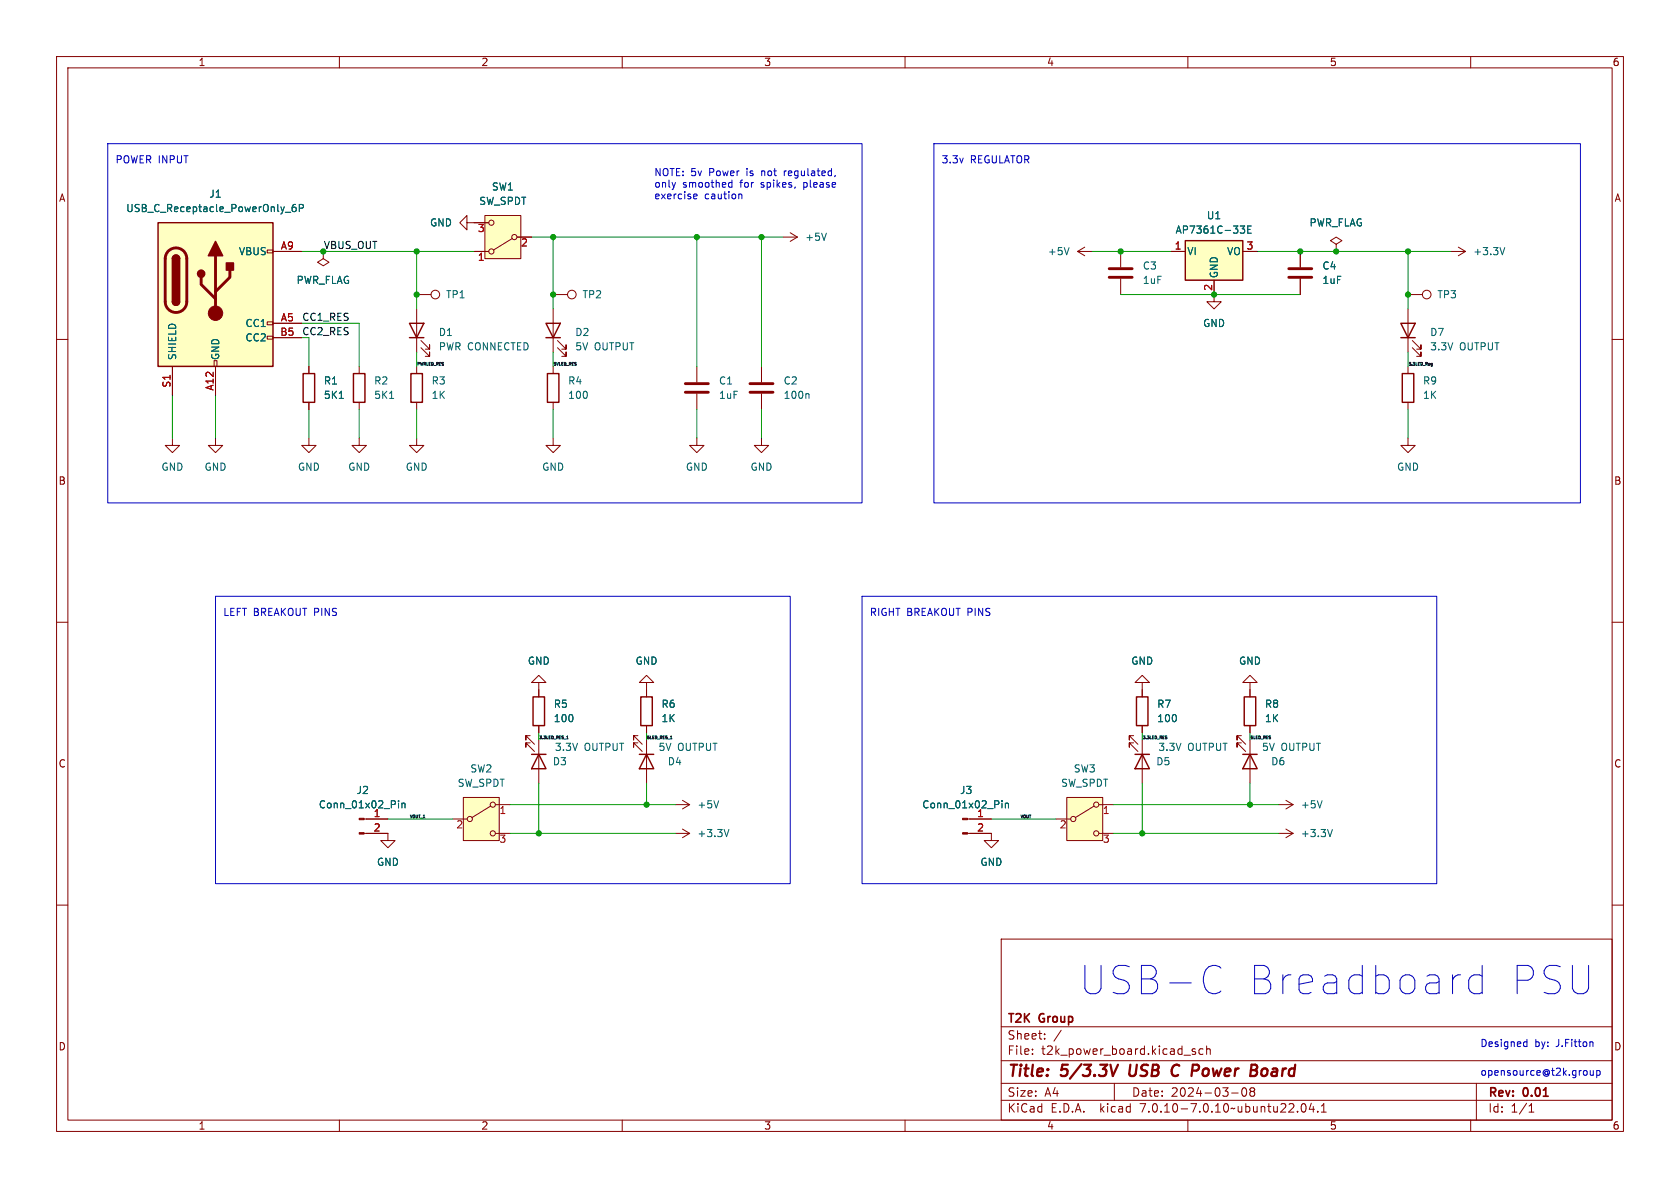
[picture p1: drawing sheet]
<svg xmlns="http://www.w3.org/2000/svg" width="297mm" height="210mm" viewBox="0 0 297 210" stroke-linecap="round" stroke-linejoin="round" font-family="sans-serif">
<g fill="none" stroke="#840000" stroke-width=".18">
<path d="M10 10h277v190h-277zM12 12h273v186h-273zM60 10v2M110 10v2M160 10v2M210 10v2M260 10v2M82.5 39.4v-1.3l-1.2 1.3 1.2 1.2v-1.2h3.9M85.7 38.1h6.4v7.6h-6.4zM10 60h2M47.2 59.4h1.1v.5h-1.1zM47.2 56.9h1.1v.5h-1.1z"/>
<path d="M47.2 44.2h1.1v.5h-1.1zM48.3 44.5h5M48.3 57.2h5M48.3 59.7h5M57.1 44.5v1.2l1.1 .7-1.1 .6-1-.6 1-.7M73.7 52.1h2.5M73.7 54.6v7.6M83.8 44.5h2.6M90.6 42.2l-3.4 2M91.4 41.9h2.6M97.8 52.1h2.5M97.8 54.6v7.6"/>
<path d="M138.4 41.9h2.6M139.7 41.1l1.3 .8M141 41.9l-1.3 .8M190.5 44.5h2.5M190.5 44.5l1.3 .7M191.8 43.7l-1.3 .8M198.1 44.5v2.7M198.1 49.3v2.8M207 44.5h2.5M214.6 49.5v3.8h1.3l-1.3 1.3-1.2-1.3h1.2M219.7 44.5h2.5M229.9 44.5v2.7"/>
<path d="M229.9 49.3v2.8M236.2 43.2l1-.7-1-.6-1 .6 1 .7v1.3M236.2 44.5h.1M248.9 52.1h2.6M248.9 54.6v7.6M256.5 44.5h2.6M257.8 43.7l1.3 .8M259.1 44.5l-1.3 .7M285 60h2M30.5 77.5v1.2h1.2l-1.2 1.3-1.3-1.3h1.3M30.5 64.8v5.1M37.8 63.8h.6v1h-.6z"/>
<path d="M38.1 77.5v1.2h1.3l-1.3 1.3-1.3-1.3h1.3M38.1 64.8v5.1M54.6 77.5v1.2h1.3l-1.3 1.3-1.3-1.3h1.3M54.6 64.8v1.2M54.6 71.1v1.3M63.5 77.5v1.2h1.3l-1.3 1.3-1.3-1.3h1.3M63.5 64.8v1.2M63.5 71.1v1.3M73.7 77.5v1.2h1.2l-1.2 1.3-1.3-1.3h1.3M73.7 64.8v1.2M73.7 71.1v1.3M74.4 61.5l1.5 1.5v-.8v.8h-.7"/>
<path d="M74.4 60.2l1.5 1.5v-.7v.7h-.7M97.8 77.5v1.2h1.3l-1.3 1.3-1.3-1.3h1.3M97.8 64.8v1.2M97.8 71.1v1.3M98.6 61.5l1.5 1.5v-.8v.8h-.8M98.6 60.2l1.5 1.5v-.7v.7h-.8M123.2 77.5v1.2h1.3l-1.3 1.3-1.3-1.3h1.3M123.2 64.8v2.8M123.2 69.6v2.8M134.6 77.5v1.2h1.3l-1.3 1.3-1.3-1.3h1.3M134.6 64.8v2.8M134.6 69.6v2.8"/>
<path d="M248.9 77.5v1.2h1.3l-1.3 1.3-1.3-1.3h1.3M248.9 64.8v1.2M248.9 71.1v1.3M249.7 61.5l1.5 1.5v-.8v.8h-.8M249.7 60.2l1.5 1.5v-.7v.7h-.8M10 110h2M285 110h2M93.7 130h-.7v.8v-.8l1.5 1.6M93.7 131.3h-.7v.8v-.8l1.5 1.5M95.2 120.7h1.3l-1.3-1.3-1.2 1.3h1.2v2.5M95.2 128.3v1.2M95.2 130.8v7.6"/>
<path d="M112.8 130h-.8v.8v-.8l1.5 1.6M112.8 131.3h-.8v.8v-.8l1.5 1.5M114.3 120.7h1.3l-1.3-1.3-1.3 1.3h1.3v2.5M114.3 128.3v1.2M114.3 130.8v7.6M200.4 130h-.8v.8v-.8l1.6 1.6M200.4 131.3h-.8v.8v-.8l1.6 1.5M201.9 120.7h1.3l-1.3-1.3-1.2 1.3h1.2v2.5M201.9 128.3v1.2M201.9 130.8v7.6M219.5 130h-.8v.8v-.8l1.5 1.6M219.5 131.3h-.8v.8v-.8l1.5 1.5"/>
<path d="M221 120.7h1.2l-1.2-1.3-1.3 1.3h1.3v2.5M221 128.3v1.2M221 130.8v7.6M10 160h2M64.4 147.3h4.2v1.3h1.2l-1.2 1.3-1.3-1.3h1.3M64.4 144.8h4.2M80 144.8h2.5M81.9 141h6.4v7.6h-6.4zM86.7 142.5l-3.3 2M87.6 147.3h2.6M87.6 142.2h2.6M119.4 147.3h2.5"/>
<path d="M119.4 142.2h2.5M120.6 141.5l1.3 .7M120.6 146.6l1.3 .7M121.9 142.2l-1.3 .8M121.9 147.3l-1.3 .8M171 147.3h4.3v1.3h1.2l-1.2 1.3-1.3-1.3h1.3M171 144.8h4.3M186.7 144.8h2.5M188.6 141h6.3v7.6h-6.3zM193.4 142.5l-3.3 2M194.3 147.3h2.5M194.3 142.2h2.5"/>
<path d="M226.1 147.3h2.5M226.1 142.2h2.5M227.3 141.5l1.3 .7M227.3 146.6l1.3 .7M228.6 142.2l-1.3 .8M228.6 147.3l-1.3 .8M285 160h2M177 166h108v32h-108zM60 198v2M110 198v2M160 198v2M177 194.5h108"/>
<path d="M177 191.5h108M177 187.5h108M177 181.5h108M182.5 186.3v.1M182.5 185.5v.1M184.7 183.6v.1M184.7 182.8v.1M187.6 182.1l-1.3 2M197 191.5v3M210 198v2M211.3 185.5l-.3-.1-.3 .2 .1 .2 .5 .2v.3h-.6M212.7 185.5l-.5-.1-.2 .3v.4l.1 .2h.6"/>
<path d="M213.3 185.5l.2-.1 .4 .1 .1 .9M213.3 184.9v1.5M217.7 193.2h1.2M219.7 192.4l.2-.1a.81 .81 0 0 1 .6 .6 .81 .81 0 0 1-.3 .8l-.2 .1a.81 .81 0 0 1-.3-1.4zM221.2 192.9l-.2-.2 .2-.4 .5 .1 .1 .2-.3 .3M221.2 192.9l-.2 .3v.3l.2 .3 .5-.1 .1-.2-.1-.4-.2-.2M221.2 192.9h.3M229.4 196.5v.1M230.2 195.2l.2-.1a.81 .81 0 0 1 .6 .6 .81 .81 0 0 1-.3 .8l-.2 .1a.81 .81 0 0 1-.3-1.4zM231.8 195l-.3 1.1h.9M232.2 195.6v1M233 196.5v.1"/>
<path d="M233.6 196.6h.9M233.6 195.5l.4-.4v1.5M260 198v2M261 191.5v6.5M270.3 196.6h.9M270.3 195.5l.4-.4v1.5"/>
<circle cx="86.9" cy="39.4" r=".46"/>
<circle cx="77" cy="52.1" r=".76"/>
<circle cx="86.9" cy="44.5" r=".46"/>
<circle cx="90.9" cy="41.9" r=".46"/>
<circle cx="101.1" cy="52.1" r=".76"/>
<circle cx="252.2" cy="52.1" r=".76"/>
<circle cx="83.1" cy="144.8" r=".46"/>
<circle cx="87.1" cy="142.2" r=".46"/>
<circle cx="87.1" cy="147.3" r=".46"/>
<circle cx="189.7" cy="144.8" r=".46"/>
<circle cx="193.8" cy="142.2" r=".46"/>
<circle cx="193.8" cy="147.3" r=".46"/>
</g>
<path d="M197.6 188.2l-.9 2M199.8 188.2l-.2 1.6 .4 .4M207.4 190.1l.3 .1 .5-.1M208.1 188.2l-.5 .1-.2 .2M211.9 188.4v.5M223.8 188.9a.62 .62 0 0 0-.8 .4v.7l.3 .2h.3" fill="none" stroke="#840000" stroke-width=".4"/>
<g fill="none" stroke="#006464" stroke-width=".18">
<path d="M50.4 37.5h1M52.3 36.1l-.4 .1a.86 .86 0 0 0 0 1.2l.4-.1 .1-.4-.3-.3-.3 .1-.2 .2M52.9 36.8l.6-.1 .1-.1v-.3l-.7-.2v1.3M219.3 39.9h.7l-.4 .5 .4 .2v.4l-.2 .2h-.4M221.2 39.9h-.6v1.3h.6M146.1 41.2l-.4 1.3M189 43.8l-.4 1.2M220.6 40.6h.4M266 43.8l-.4 1.2M60 70.4h.7M68.9 70.4h.7M142.8 69.6l.2 .2v.6"/>
<path d="M70.5 141.5v.2M70.5 142v.8M71.1 142.1l.1-.1h.3l.1 .8M71.1 142v.8M127.1 141.5l-.5 1.3M128.9 146.6l-.5 1.3M177.1 141.5v.2M177.1 142v.8M177.7 142v.8M177.7 142.1l.2-.1h.3l.1 .8M233.7 141.5l-.4 1.3M235.5 146.6l-.4 1.3"/>
</g>
<path d="M29.8 44.4a1.9 1.9 0 0 1 2-.4 1.9 1.9 0 0 1 1.2 1.7v7.6a1.91 1.91 0 0 1-1.9 1.9 1.91 1.91 0 0 1-1.9-1.9v-7.7l.2-.7zM35.6 49v1.3l2.5 2.5M38.1 45.2v10.2M40.6 47.8v1.2l-2.5 2.6M196.1 49h4.1M196.1 47.5h4.1M227.8 49h4.1M227.8 47.5h4.1M121.2 69.3h4M121.2 67.8h4M132.6 69.3h4.1M132.6 67.8h4.1" fill="none" stroke="#840000" stroke-width=".51"/>
<g fill="#ffffc2" stroke="#ffffc2" stroke-width=".18">
<path d="M85.7 38.1h6.4v7.6h-6.4z"/>
<path d="M209.5 42.5h10.2v7h-10.2z"/>
<path d="M188.6 141h6.3v7.6h-6.3z"/>
<path d="M81.9 141h6.4v7.6h-6.4z"/>
<path d="M27.9 39.4h20.4v25.4h-20.4z"/>
</g>
<g fill="none" stroke="#840000" stroke-width=".25">
<path d="M27.9 39.4h20.4v25.4h-20.4zM30.5 53.3a.64 .64 0 0 0 .6 .7 .64 .64 0 0 0 .6-.7M30.5 45.7a.64 .64 0 0 1 .6-.6 .64 .64 0 0 1 .6 .6M72.4 57.2h2.5l-1.2 2.5zM72.4 59.7h2.5M96.5 57.2h2.6l-1.3 2.5zM96.5 59.7h2.6M209.5 42.5h10.2v7h-10.2zM247.6 57.2h2.6l-1.3 2.5zM247.6 59.7h2.6M53.6 66h2v5.1h-2zM62.5 66h2v5.1h-2z"/>
<path d="M72.6 66h2.1v5.1h-2.1zM96.8 66h2v5.1h-2zM247.9 66h2v5.1h-2zM94 133.4h2.5M94.2 123.2h2.1v5.1h-2.1zM95.2 133.4l1.3 2.5h-2.5zM113 133.4h2.6M113.3 123.2h2v5.1h-2zM114.3 133.4l1.3 2.5h-2.6zM200.7 133.4h2.5M200.9 123.2h2v5.1h-2zM201.9 133.4l1.3 2.5h-2.5z"/>
<path d="M219.7 133.4h2.5M220 123.2h2v5.1h-2zM221 133.4l1.2 2.5h-2.5z"/>
</g>
<g fill="#840000" stroke="#840000" stroke-width=".18">
<path d="M170.2 147.2h.8v.2h-.8z"/>
<path d="M170.2 144.7h.8v.2h-.8z"/>
<path d="M63.5 147.2h.9v.2h-.9z"/>
<path d="M63.5 144.7h.9v.2h-.9z"/>
<circle cx="38.1" cy="55.4" r="1.27"/>
</g>
<g fill="#840000" stroke="#840000" stroke-width=".25">
<path d="M30.5 53.3h1.2a.64 .64 0 0 1-.6 .7 .64 .64 0 0 1-.6-.7z"/>
<path d="M30.5 45.7h1.2v7.6h-1.2z"/>
<path d="M30.7 45.3a.64 .64 0 0 1 .7-.2 .64 .64 0 0 1 .3 .6h-1.2z"/>
<path d="M38.1 42.7l1.3 2.5h-2.6z"/>
<path d="M40 46.5h1.3v1.3h-1.3z"/>
<circle cx="35.6" cy="48.4" r=".63"/>
</g>
<path d="M253.1 64.2l.1 .1M253.2 64.2v.4l-.2 .1M253.2 64.5l-.1 .1M100.2 130.6h.3M100.2 130.2l.1-.1v.5M118.5 130.6h.3M206.2 130.1h.1M206.3 130.4v.2" fill="none" stroke="#0f0f0f" stroke-width=".18"/>
<g fill="none" stroke="#0000c2" stroke-width=".18">
<path d="M19 25.4h133.4v63.5h-133.4zM119.4 32.3l-.3 .8M122.7 35.1h.5M122.7 34.4l.3-.1 .2 .3-.6 .1M128.9 33h.5M128.9 32.3h.5M129.4 31.8v1.3M130.7 34.4h.4l.1 .7M138.7 30.2v.9M138.9 30.2l-.2 .3M147.7 31l-.2 .2M165.1 25.4h114.3v63.5h-114.3z"/>
<path d="M38.1 105.4h101.6v50.8h-101.6zM152.4 105.4h101.6v50.8h-101.6zM213.7 170.9a1.76 1.76 0 0 1 2.1 .2M215.8 175.2a1.76 1.76 0 0 1-2.1 .2M262 172.6l-.4-.3h-1l-.7 .5-.3 .5v1.4l.5 .7 .5 .3h1l.4-.3M262 170.7v5M269.6 184.2h.3M269.9 183.7v1.3M269.9 184.9l-.3 .1M280.5 189.4v.6M281.1 189.2l.1 .8 .3 .1 .2-.1M281.4 184.2l.2 .1v.7"/>
<path d="M281.7 189.2v.9M282.3 189.3l.3-.1 .3 .3-.1 .5h-.5M282.3 189.2v1.3"/>
</g>
<g fill="none" stroke="#009600" stroke-width=".18">
<path d="M53.3 44.5h30.5M53.3 57.2h10.2v7.6M54.6 59.7v5.1M73.7 44.5v10.1M94 41.9h44.4M97.8 41.9v12.7M123.2 41.9v22.9M134.6 41.9v22.9M193 44.5h14M198.1 52.1h31.8M222.2 44.5h34.3M248.9 44.5v10.1"/>
<path d="M30.5 69.9v7.6M38.1 69.9v7.6M54.6 72.4v5.1M63.5 72.4v5.1M73.7 62.2v2.6M73.7 72.4v5.1M97.8 62.2v2.6M97.8 72.4v5.1M123.2 72.4v5.1M134.6 72.4v5.1M248.9 62.2v2.6M248.9 72.4v5.1"/>
<path d="M95.2 129.5v1.3M95.2 138.4v8.9M114.3 129.5v1.3M114.3 138.4v3.8M201.9 129.5v1.3M201.9 138.4v8.9M221 129.5v1.3M221 138.4v3.8M68.6 144.8h11.4M90.2 147.3h29.2M90.2 142.2h29.2M175.3 144.8h11.4"/>
<path d="M196.8 147.3h29.3M196.8 142.2h29.3"/>
</g>
<g fill="#009600" stroke="#009600" stroke-width=".18">
<circle cx="73.7" cy="52.1" r=".46"/>
<circle cx="73.7" cy="44.5" r=".46"/>
<circle cx="221" cy="142.2" r=".46"/>
<circle cx="201.9" cy="147.3" r=".46"/>
<circle cx="97.8" cy="41.9" r=".46"/>
<circle cx="134.6" cy="41.9" r=".46"/>
<circle cx="123.2" cy="41.9" r=".46"/>
<circle cx="97.8" cy="52.1" r=".46"/>
<circle cx="214.6" cy="52.1" r=".46"/>
<circle cx="198.1" cy="44.5" r=".46"/>
<circle cx="229.9" cy="44.5" r=".46"/>
<circle cx="248.9" cy="52.1" r=".46"/>
<circle cx="248.9" cy="44.5" r=".46"/>
<circle cx="236.2" cy="44.5" r=".46"/>
<circle cx="114.3" cy="142.2" r=".46"/>
<circle cx="95.2" cy="147.3" r=".46"/>
</g>
<g font-size="7" fill="#0000c2">
<text x="190.5" y="176.3">USB-C</text>
<text x="220" y="176.3">Breadboard</text>
<text x="265.8" y="176.3">PSU</text>
</g>
<g font-size="2.8" fill="#840000">
<text x="178" y="190.9">Title:</text>
<text x="187.7" y="190.9">5/3.3V</text>
<text x="200.5" y="190.9">USB</text>
<text x="208.8" y="190.9">C</text>
<text x="213.1" y="190.9">Power</text>
<text x="224.3" y="190.9">Board</text>
</g>
<g font-size="2.1" fill="#840000">
<text x="178" y="184">Sheet:</text>
<text x="178" y="181.2">T2K</text>
<text x="183.8" y="181.2">Group</text>
<text x="178" y="186.7">File:</text>
<text x="184.1" y="186.7">t2k_power_board.kicad_sch</text>
<text x="178" y="196.9">KiCad</text>
<text x="178" y="194.1">Size:</text>
<text x="184.7" y="194.1">A4</text>
<text x="185.7" y="196.9">E.D.A.</text>
<text x="194.6" y="196.9">kicad</text>
<text x="200" y="194.1">Date:</text>
<text x="201.8" y="196.9">7.0.10-7.0.10~ubuntu22.04.1</text>
<text x="207" y="194.1">2024-03-08</text>
<text x="263" y="194.3">Rev:</text>
<text x="263" y="196.9">Id:</text>
<text x="267.1" y="196.9">1/1</text>
<text x="269.4" y="194.3">0.01</text>
</g>
<g font-size="1.8" fill="#840000">
<text x="35" y="11.9">1</text>
<text x="85" y="11.9">2</text>
<text x="135" y="11.9">3</text>
<text x="185" y="11.9">4</text>
<text x="235" y="11.9">5</text>
<text x="285" y="11.9">6</text>
<text x="10.3" y="35.9">A</text>
<text x="285.3" y="35.9">A</text>
<text x="10.3" y="85.9">B</text>
<text x="285.3" y="85.9">B</text>
<text x="10.3" y="135.9">C</text>
<text x="285.3" y="135.9">C</text>
<text x="10.3" y="185.9">D</text>
<text x="285.3" y="185.9">D</text>
<text x="35" y="199.9">1</text>
<text x="85" y="199.9">2</text>
<text x="135" y="199.9">3</text>
<text x="185" y="199.9">4</text>
<text x="235" y="199.9">5</text>
<text x="285" y="199.9">6</text>
</g>
<g font-size="1.8" fill="#0000c2">
<text x="20.3" y="29">POWER INPUT</text>
<text x="166.4" y="29">3.3v</text>
<text x="171.5" y="29">REGULATOR</text>
<text x="115.6" y="31.2">NOTE: 5v</text>
<text x="115.6" y="33.3">only</text>
<text x="115.6" y="35.3">exercise</text>
<text x="120.7" y="33.3">smoothed</text>
<text x="124.5" y="35.3">caution</text>
<text x="125.5" y="31.2">Power</text>
<text x="131" y="33.3">for</text>
<text x="132.3" y="31.2">is</text>
<text x="134.8" y="33.3">spikes,</text>
<text x="135.1" y="31.2">not</text>
<text x="139.3" y="31.2">regulated,</text>
<text x="142.5" y="33.3">please</text>
<text x="39.4" y="109">LEFT BREAKOUT PINS</text>
<text x="153.7" y="109">RIGHT BREAKOUT PINS</text>
<text x="261.6" y="185.2">Designed</text>
<text x="271.3" y="185.2">by:</text>
<text x="275.2" y="185.2">J.Fitton</text>
<text x="261.6" y="190.2">opensource@t2k.group</text>
</g>
<g font-size="1.8" fill="#006464">
<text x="36.9" y="35.2">J1</text>
<text x="86.9" y="33.9">SW1</text>
<text x="22.2" y="37.7">USB_C_Receptacle_PowerOnly_6P</text>
<text x="75.9" y="40.2">GND</text>
<text x="84.6" y="36.4">SW_SPDT</text>
<text x="207.7" y="41.5">AP7361C-33E</text>
<text x="213.3" y="39">U1</text>
<text x="231.4" y="40.2">PWR_FLAG</text>
<text x="42.1" y="45.3">VBUS</text>
<text x="142.2" y="42.8">+5V</text>
<text x="185.1" y="45.3">+5V</text>
<text x="201.9" y="47.9">C3</text>
<text x="209.8" y="45.3">VI</text>
<text x="216.8" y="45.3">VO</text>
<text x="233.7" y="47.9">C4</text>
<text x="260.4" y="45.3">+3.3V</text>
<text x="52.3" y="50.4">PWR_FLAG</text>
<text x="78.7" y="52.9">TP1</text>
<text x="102.9" y="52.9">TP2</text>
<text x="201.9" y="50.4">1uF</text>
<text x="215.5" y="49.3" transform="rotate(-90 215.5 49.3)">GND</text>
<text x="233.7" y="50.4">1uF</text>
<text x="254" y="52.9">TP3</text>
<text x="43.3" y="58">CC1</text>
<text x="77.5" y="59.6">D1</text>
<text x="101.6" y="59.6">D2</text>
<text x="212.6" y="58">GND</text>
<text x="252.7" y="59.6">D7</text>
<text x="31.3" y="63.8" transform="rotate(-90 31.3 63.8)">SHIELD</text>
<text x="39" y="63.8" transform="rotate(-90 39 63.8)">GND</text>
<text x="43.3" y="60.6">CC2</text>
<text x="77.5" y="62.1">PWR CONNECTED</text>
<text x="101.6" y="62.1">5V</text>
<text x="105.1" y="62.1">OUTPUT</text>
<text x="252.7" y="62.1">3.3V</text>
<text x="258" y="62.1">OUTPUT</text>
<text x="57.2" y="68.2">R1</text>
<text x="57.2" y="70.7">5K1</text>
<text x="66" y="68.2">R2</text>
<text x="66" y="70.7">5K1</text>
<text x="76.2" y="68.2">R3</text>
<text x="76.2" y="70.7">1K</text>
<text x="100.3" y="68.2">R4</text>
<text x="100.3" y="70.7">100</text>
<text x="127" y="68.2">C1</text>
<text x="127" y="70.7">1uF</text>
<text x="138.4" y="68.2">C2</text>
<text x="138.4" y="70.7">100n</text>
<text x="251.5" y="68.2">R9</text>
<text x="251.5" y="70.7">1K</text>
<text x="28.4" y="83.4">GND</text>
<text x="36.1" y="83.4">GND</text>
<text x="52.6" y="83.4">GND</text>
<text x="61.5" y="83.4">GND</text>
<text x="71.6" y="83.4">GND</text>
<text x="95.8" y="83.4">GND</text>
<text x="121.2" y="83.4">GND</text>
<text x="132.6" y="83.4">GND</text>
<text x="246.9" y="83.4">GND</text>
<text x="93.2" y="117.7">GND</text>
<text x="112.3" y="117.7">GND</text>
<text x="199.9" y="117.7">GND</text>
<text x="218.9" y="117.7">GND</text>
<text x="97.8" y="125.3">R5</text>
<text x="116.8" y="125.3">R6</text>
<text x="204.5" y="125.3">R7</text>
<text x="223.5" y="125.3">R8</text>
<text x="97.8" y="127.9">100</text>
<text x="116.8" y="127.9">1K</text>
<text x="204.5" y="127.9">100</text>
<text x="223.5" y="127.9">1K</text>
<text x="83.1" y="136.8">SW2</text>
<text x="97.6" y="135.5">D3</text>
<text x="98" y="132.9">3.3V</text>
<text x="103.3" y="132.9">OUTPUT</text>
<text x="116.3" y="132.9">5V</text>
<text x="118" y="135.5">D4</text>
<text x="119.8" y="132.9">OUTPUT</text>
<text x="189.7" y="136.8">SW3</text>
<text x="204.3" y="135.5">D5</text>
<text x="204.7" y="132.9">3.3V</text>
<text x="210" y="132.9">OUTPUT</text>
<text x="223" y="132.9">5V</text>
<text x="224.6" y="135.5">D6</text>
<text x="226.5" y="132.9">OUTPUT</text>
<text x="56.3" y="143.1">Conn_01x02_Pin</text>
<text x="62.9" y="140.6">J2</text>
<text x="80.8" y="139.3">SW_SPDT</text>
<text x="123.2" y="143.1">+5V</text>
<text x="162.9" y="143.1">Conn_01x02_Pin</text>
<text x="169.6" y="140.6">J3</text>
<text x="187.5" y="139.3">SW_SPDT</text>
<text x="229.9" y="143.1">+5V</text>
<text x="123.2" y="148.2">+3.3V</text>
<text x="229.9" y="148.2">+3.3V</text>
<text x="66.5" y="153.3">GND</text>
<text x="173.2" y="153.3">GND</text>
</g>
<g font-size="1.8" fill="#a90000">
<text x="84.4" y="41.4">3</text>
<text x="49.5" y="44.2">A9</text>
<text x="84.4" y="46.4">1</text>
<text x="92" y="43.9">2</text>
<text x="207.6" y="44.2">1</text>
<text x="220.3" y="44.2">3</text>
<text x="214.4" y="51.5" transform="rotate(-90 214.4 51.5)">2</text>
<text x="49.5" y="59.4">B5</text>
<text x="49.5" y="56.9">A5</text>
<text x="30.2" y="68.6" transform="rotate(-90 30.2 68.6)">S1</text>
<text x="37.8" y="69.2" transform="rotate(-90 37.8 69.2)">A12</text>
<text x="66" y="144.5">1</text>
<text x="66" y="147.1">2</text>
<text x="80.6" y="146.8">2</text>
<text x="88.2" y="144.2">1</text>
<text x="88.2" y="149.3">3</text>
<text x="172.6" y="144.5">1</text>
<text x="172.6" y="147.1">2</text>
<text x="187.3" y="146.8">2</text>
<text x="194.9" y="144.2">1</text>
<text x="194.9" y="149.3">3</text>
</g>
<g font-size="1.8" fill="#009600">
<text x="57.1" y="44.1">VBUS_OUT</text>
<text x="53.3" y="59.3">CC2_RES</text>
</g>
<text font-size="1.8" fill="#0f0f0f" x="53.3" y="56.8">CC1_RES</text>
<g font-size=".7" fill="#0f0f0f">
<text x="73.7" y="64.6">PWRLED_RES</text>
<text x="97.8" y="64.6">5VLED_RES</text>
<text x="248.9" y="64.6">3.3LED_Reg</text>
<text x="95.2" y="130.7">3.3LED_RES_1</text>
<text x="114.3" y="130.7">5LED_RES_1</text>
<text x="201.9" y="130.7">3.3LED_RES</text>
<text x="221" y="130.7">5LED_RES</text>
<text x="72.4" y="144.6">VOUT_1</text>
<text x="180.3" y="144.6">VOUT</text>
</g>
</svg>
